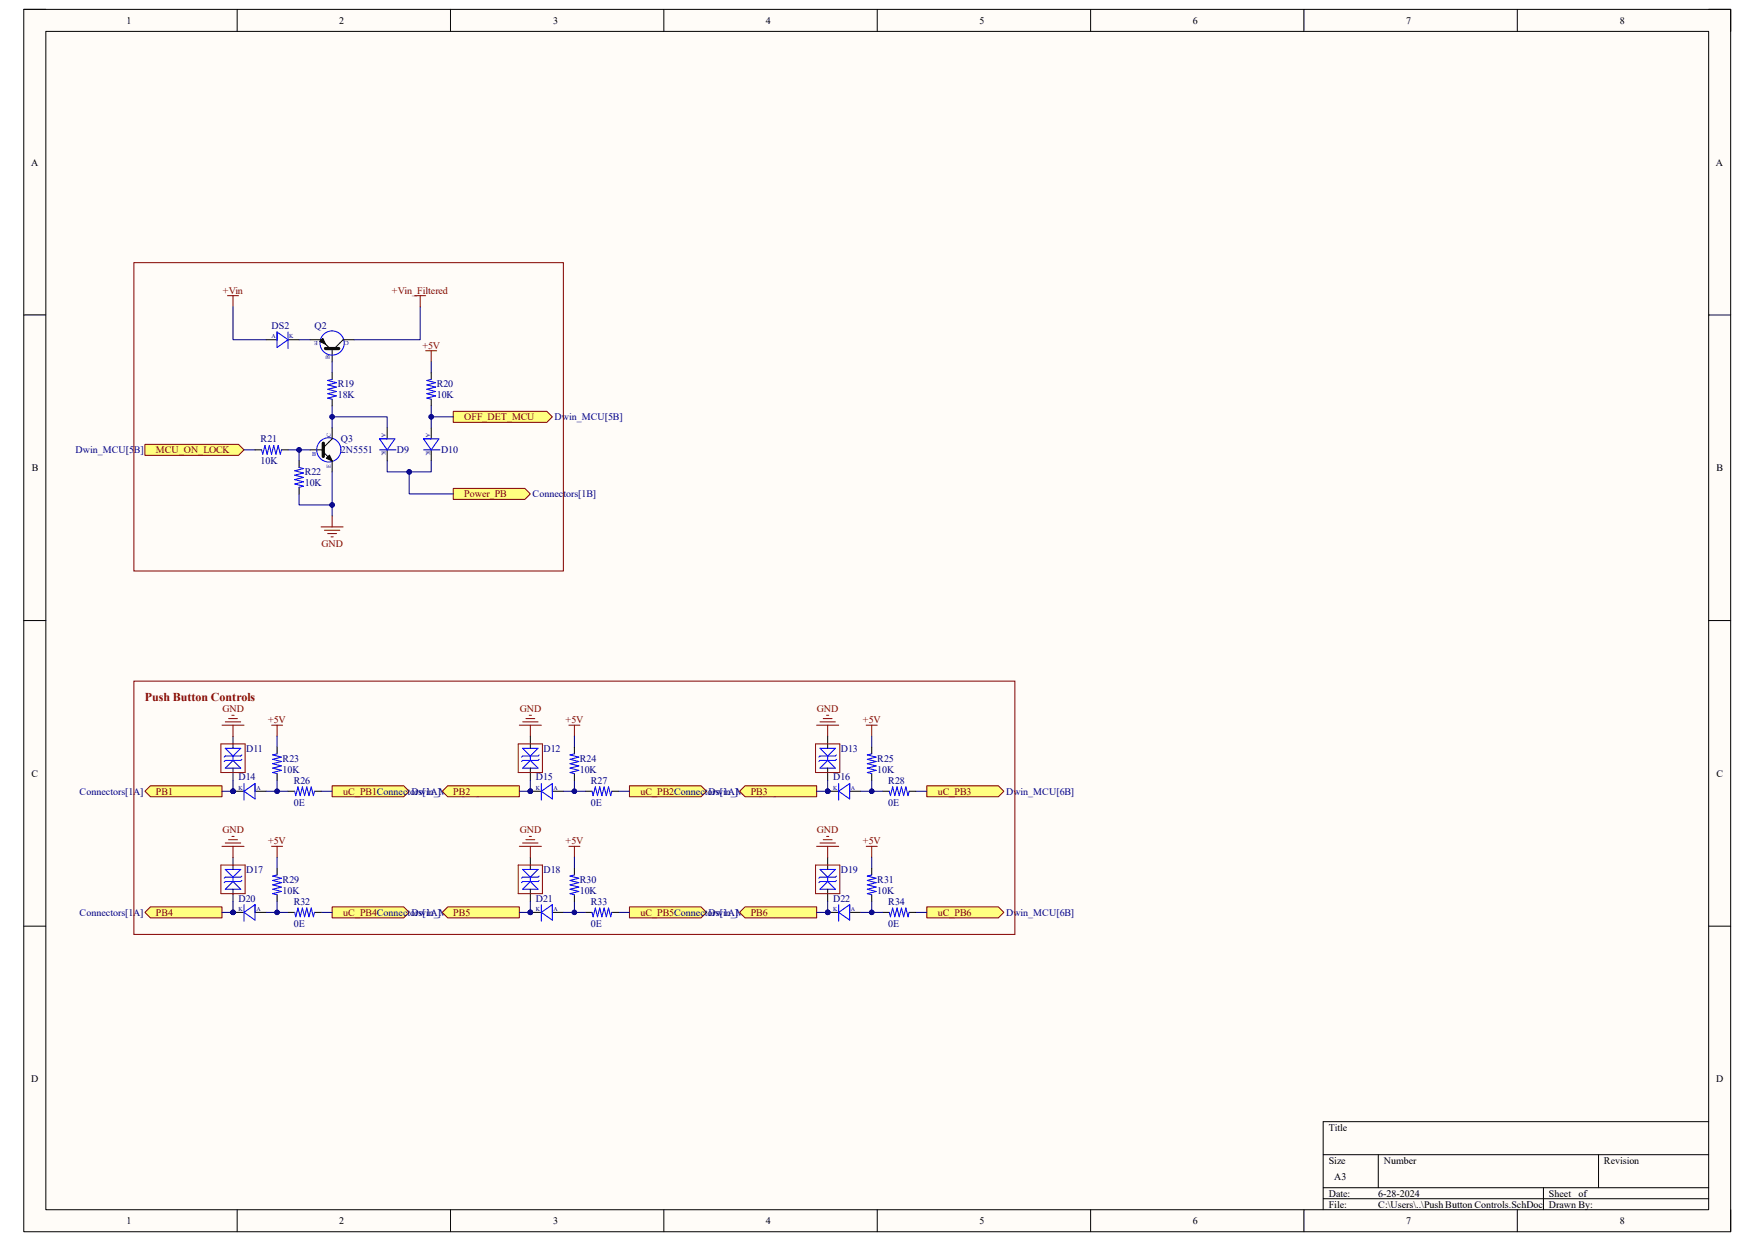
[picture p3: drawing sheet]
<svg xmlns="http://www.w3.org/2000/svg" width="297mm" height="210mm" viewBox="0 0 297 210" stroke-linecap="round" stroke-linejoin="round" font-family="sans-serif">
<path d="M4 1.6h288.9v206.8h-288.9z" fill-rule="evenodd" fill="#fffcf8"/>
<path d="M4 1.6h288.9v206.8h-288.9z" fill="none" stroke="#000" stroke-width=".17"/>
<path d="M7.8 5.3h281.4v199.4h-281.4z" fill-rule="evenodd" fill="#fffcf8"/>
<g fill="none" stroke="#000" stroke-width=".17">
<path d="M4 1.6h3.7M7.8 5.3h281.4v199.4h-281.4zM40.1 1.6v3.7M76.2 1.6v3.7M112.3 1.6v3.7M148.5 1.6v3.7M184.6 1.6v3.7M220.7 1.6v3.7M256.8 1.6v3.7M289.2 1.6h3.7v3.7M4 53.3h3.7M289.2 53.3h3.7"/>
<path d="M4 105h3.8M289.2 105h3.7M4 156.7h3.8M289.2 156.7h3.7M223.9 195.4h65.3M233.3 195.4v5.6M270.5 195.4v5.6M289.2 189.8h-65.3v14.9M40.1 204.7v3.7M76.2 204.7v3.7M112.4 204.7v3.7M148.5 204.7v3.7"/>
<path d="M184.6 204.7v3.7M220.7 204.7v3.7M223.9 201h65.3M223.9 202.9h65.3M256.8 204.7v3.7M261.2 201v3.7M292.9 204.7v3.7"/>
</g>
<path d="M46 122.7h1.8M46.9 122.7v1.9" fill="none" stroke="#800000" stroke-width=".17"/>
<circle cx="39.4" cy="133.9" r=".37" fill="#000080"/>
<circle cx="39.4" cy="133.9" r=".37" fill="none" stroke="#000080" stroke-width=".17"/>
<path d="M39.4 133.9h1.9M43.2 133.9h1.8" fill="none" stroke="#000" stroke-width=".17"/>
<circle cx="39.4" cy="133.9" r=".37" fill="#000080"/>
<circle cx="39.4" cy="133.9" r=".37" fill="none" stroke="#000080" stroke-width=".17"/>
<path d="M41.3 133.9l1.9-1.3v2.6zM41.3 132.6v2.8" fill="none" stroke="#00f" stroke-width=".17"/>
<path d="M25.5 133h12.1v1.8h-12.1l-1-.9z" fill-rule="evenodd" fill="#ffff80"/>
<path d="M25.5 133h12.1v1.8h-12.1l-1-.9z" fill="none" stroke="#800000" stroke-width=".17"/>
<path d="M56.2 133h12.1l1 .9-1 .9h-12.1z" fill-rule="evenodd" fill="#ffff80"/>
<path d="M56.2 133h12.1l1 .9-1 .9h-12.1zM96.3 122.7h1.8M97.2 122.7v1.9" fill="none" stroke="#800000" stroke-width=".17"/>
<circle cx="89.8" cy="133.9" r=".37" fill="#000080"/>
<circle cx="89.8" cy="133.9" r=".37" fill="none" stroke="#000080" stroke-width=".17"/>
<path d="M89.8 133.9h1.8M93.5 133.9h1.8" fill="none" stroke="#000" stroke-width=".17"/>
<circle cx="89.8" cy="133.9" r=".37" fill="#000080"/>
<circle cx="89.8" cy="133.9" r=".37" fill="none" stroke="#000080" stroke-width=".17"/>
<path d="M91.6 133.9l1.9-1.3v2.6zM91.6 132.6v2.8" fill="none" stroke="#00f" stroke-width=".17"/>
<path d="M75.8 133h12.1v1.8h-12.1l-1-.9z" fill-rule="evenodd" fill="#ffff80"/>
<path d="M75.8 133h12.1v1.8h-12.1l-1-.9z" fill="none" stroke="#800000" stroke-width=".17"/>
<path d="M106.5 133h12.1l1 .9-1 .9h-12.1z" fill-rule="evenodd" fill="#ffff80"/>
<path d="M106.5 133h12.1l1 .9-1 .9h-12.1zM146.6 122.7h1.9M147.5 122.7v1.9" fill="none" stroke="#800000" stroke-width=".17"/>
<circle cx="140.1" cy="133.9" r=".37" fill="#000080"/>
<circle cx="140.1" cy="133.9" r=".37" fill="none" stroke="#000080" stroke-width=".17"/>
<path d="M140.1 133.9h1.8M143.8 133.9h1.9" fill="none" stroke="#000" stroke-width=".17"/>
<circle cx="140.1" cy="133.9" r=".37" fill="#000080"/>
<circle cx="140.1" cy="133.9" r=".37" fill="none" stroke="#000080" stroke-width=".17"/>
<path d="M141.9 133.9l1.9-1.3v2.6zM141.9 132.6v2.8" fill="none" stroke="#00f" stroke-width=".17"/>
<path d="M126.1 133h12.1v1.8h-12.1l-.9-.9z" fill-rule="evenodd" fill="#ffff80"/>
<path d="M126.1 133h12.1v1.8h-12.1l-.9-.9z" fill="none" stroke="#800000" stroke-width=".17"/>
<path d="M156.8 133h12.2l.9 .9-.9 .9h-12.2z" fill-rule="evenodd" fill="#ffff80"/>
<path d="M156.8 133h12.2l.9 .9-.9 .9h-12.2zM46 143.2h1.8M46.9 143.2v1.9" fill="none" stroke="#800000" stroke-width=".17"/>
<circle cx="39.4" cy="154.4" r=".37" fill="#000080"/>
<circle cx="39.4" cy="154.4" r=".37" fill="none" stroke="#000080" stroke-width=".17"/>
<path d="M39.4 154.4h1.9M43.2 154.4h1.8" fill="none" stroke="#000" stroke-width=".17"/>
<circle cx="39.4" cy="154.4" r=".37" fill="#000080"/>
<circle cx="39.4" cy="154.4" r=".37" fill="none" stroke="#000080" stroke-width=".17"/>
<path d="M41.3 154.4l1.9-1.3v2.6zM41.3 153.1v2.8" fill="none" stroke="#00f" stroke-width=".17"/>
<path d="M25.5 153.5h12.1v1.8h-12.1l-1-.9z" fill-rule="evenodd" fill="#ffff80"/>
<path d="M25.5 153.5h12.1v1.8h-12.1l-1-.9z" fill="none" stroke="#800000" stroke-width=".17"/>
<path d="M56.2 153.5h12.1l1 .9-1 .9h-12.1z" fill-rule="evenodd" fill="#ffff80"/>
<path d="M56.2 153.5h12.1l1 .9-1 .9h-12.1zM96.3 143.2h1.8M97.2 143.2v1.9" fill="none" stroke="#800000" stroke-width=".17"/>
<circle cx="89.8" cy="154.4" r=".37" fill="#000080"/>
<circle cx="89.8" cy="154.4" r=".37" fill="none" stroke="#000080" stroke-width=".17"/>
<path d="M89.8 154.4h1.8M93.5 154.4h1.8" fill="none" stroke="#000" stroke-width=".17"/>
<circle cx="89.8" cy="154.4" r=".37" fill="#000080"/>
<circle cx="89.8" cy="154.4" r=".37" fill="none" stroke="#000080" stroke-width=".17"/>
<path d="M91.6 154.4l1.9-1.3v2.6zM91.6 153.1v2.8" fill="none" stroke="#00f" stroke-width=".17"/>
<path d="M75.8 153.5h12.1v1.8h-12.1l-1-.9z" fill-rule="evenodd" fill="#ffff80"/>
<path d="M75.8 153.5h12.1v1.8h-12.1l-1-.9z" fill="none" stroke="#800000" stroke-width=".17"/>
<path d="M106.5 153.5h12.1l1 .9-1 .9h-12.1z" fill-rule="evenodd" fill="#ffff80"/>
<path d="M106.5 153.5h12.1l1 .9-1 .9h-12.1zM146.6 143.2h1.9M147.5 143.2v1.9" fill="none" stroke="#800000" stroke-width=".17"/>
<circle cx="140.1" cy="154.4" r=".37" fill="#000080"/>
<circle cx="140.1" cy="154.4" r=".37" fill="none" stroke="#000080" stroke-width=".17"/>
<path d="M140.1 154.4h1.8M143.8 154.4h1.9" fill="none" stroke="#000" stroke-width=".17"/>
<circle cx="140.1" cy="154.4" r=".37" fill="#000080"/>
<circle cx="140.1" cy="154.4" r=".37" fill="none" stroke="#000080" stroke-width=".17"/>
<path d="M141.9 154.4l1.9-1.3v2.6zM141.9 153.1v2.8" fill="none" stroke="#00f" stroke-width=".17"/>
<path d="M126.1 153.5h12.1v1.8h-12.1l-.9-.9z" fill-rule="evenodd" fill="#ffff80"/>
<path d="M126.1 153.5h12.1v1.8h-12.1l-.9-.9z" fill="none" stroke="#800000" stroke-width=".17"/>
<path d="M156.8 153.5h12.2l.9 .9-.9 .9h-12.2z" fill-rule="evenodd" fill="#ffff80"/>
<path d="M38.5 50h1.9M39.4 50v1.9M72 59.4h1.9M73 59.4v1.8M54.3 89.2h3.8M54.9 89.7h2.6M55.5 90.3h1.5M56 90.9h.4M56.2 87.3v1.9M156.8 153.5h12.2l.9 .9-.9 .9h-12.2z" fill="none" stroke="#800000" stroke-width=".17"/>
<g fill="none" stroke="#000" stroke-width=".17">
<path d="M45 57.5h1.9M48.7 57.5h1.9M52.5 57.5h1.8l1.5 1.5M54.1 57.8l.5-.5 .5 1zM54.5 57.7l.4 .4M56.2 59.2v2M59.9 57.5h-1.8l-1.5 1.5M52.5 76.1h2M54.7 76.5l1.5 1.5v1.9M55.2 77.5l.6-.5 .4 1zM55.6 77.4l.4 .4M56.2 72.4v1.9l-1.5 1.5"/>
<path d="M65.5 72.4v1.9M65.5 76.1v1.9M73 72.4v1.9M73 76.1v1.9"/>
</g>
<path d="M55.1 59h2.2M54.7 75v2.2" fill="none" stroke="#000" stroke-width=".55"/>
<g fill="none" stroke="#00f" stroke-width=".17">
<path d="M46.9 56.2l1.8 1.3-1.8 1.3zM48.7 56.2v2.8M57.7 76.1a2.05 2.05 0 0 0-2.9-1.8 2.05 2.05 0 0 0-.5 3.4 2.05 2.05 0 0 0 3.3-1l.1-.6M64.2 74.3h2.6l-1.3 1.8zM64.2 76.1h2.8M71.7 74.3h2.6l-1.3 1.8zM71.7 76.1h2.8"/>
<circle cx="56.2" cy="58.1" r="2.05"/>
</g>
<path d="M54.1 57.8l.5-.5 .5 1zM55.2 77.5l.6-.5 .4 1z" fill="#000"/>
<path d="M24.5 75.2h15.9l.9 .9-.9 1h-15.9z" fill-rule="evenodd" fill="#ffff80"/>
<path d="M24.5 75.2h15.9l.9 .9-.9 1h-15.9z" fill="none" stroke="#800000" stroke-width=".17"/>
<path d="M76.7 69.6h15.8l1 .9-1 1h-15.8z" fill-rule="evenodd" fill="#ffff80"/>
<path d="M76.7 69.6h15.8l1 .9-1 1h-15.8z" fill="none" stroke="#800000" stroke-width=".17"/>
<path d="M76.7 82.7h12.1l1 .9-1 .9h-12.1z" fill-rule="evenodd" fill="#ffff80"/>
<path d="M76.7 82.7h12.1l1 .9-1 .9h-12.1z" fill="none" stroke="#800000" stroke-width=".17"/>
<path d="M46.9 132v1.9" fill="none" stroke="#000080" stroke-width=".17"/>
<circle cx="46.9" cy="133.9" r=".37" fill="#000080"/>
<g fill="none" stroke="#000080" stroke-width=".17">
<path d="M37.6 133.9h1.8M46.9 124.6v1.8M54.3 133.9h1.9"/>
<circle cx="46.9" cy="133.9" r=".37"/>
</g>
<circle cx="39.4" cy="133.9" r=".37" fill="#000080"/>
<g fill="none" stroke="#000080" stroke-width=".17">
<path d="M97.2 132v1.9"/>
<circle cx="39.4" cy="133.9" r=".37"/>
</g>
<circle cx="97.2" cy="133.9" r=".37" fill="#000080"/>
<g fill="none" stroke="#000080" stroke-width=".17">
<path d="M87.9 133.9h1.9M97.2 124.6v1.8M104.7 133.9h1.8"/>
<circle cx="97.2" cy="133.9" r=".37"/>
</g>
<circle cx="89.8" cy="133.9" r=".37" fill="#000080"/>
<g fill="none" stroke="#000080" stroke-width=".17">
<path d="M147.5 132v1.9"/>
<circle cx="89.8" cy="133.9" r=".37"/>
</g>
<circle cx="147.5" cy="133.9" r=".37" fill="#000080"/>
<g fill="none" stroke="#000080" stroke-width=".17">
<path d="M138.2 133.9h1.9M147.5 124.6v1.8M155 133.9h1.8"/>
<circle cx="147.5" cy="133.9" r=".37"/>
</g>
<circle cx="140.1" cy="133.9" r=".37" fill="#000080"/>
<g fill="none" stroke="#000080" stroke-width=".17">
<path d="M46.9 152.5v1.9"/>
<circle cx="140.1" cy="133.9" r=".37"/>
</g>
<circle cx="46.9" cy="154.4" r=".37" fill="#000080"/>
<g fill="none" stroke="#000080" stroke-width=".17">
<path d="M37.6 154.4h1.8M46.9 145.1v1.8M54.3 154.4h1.9"/>
<circle cx="46.9" cy="154.4" r=".37"/>
</g>
<circle cx="39.4" cy="154.4" r=".37" fill="#000080"/>
<g fill="none" stroke="#000080" stroke-width=".17">
<path d="M97.2 152.5v1.9"/>
<circle cx="39.4" cy="154.4" r=".37"/>
</g>
<circle cx="97.2" cy="154.4" r=".37" fill="#000080"/>
<g fill="none" stroke="#000080" stroke-width=".17">
<path d="M87.9 154.4h1.9M97.2 145.1v1.8M104.7 154.4h1.8"/>
<circle cx="97.2" cy="154.4" r=".37"/>
</g>
<circle cx="89.8" cy="154.4" r=".37" fill="#000080"/>
<g fill="none" stroke="#000080" stroke-width=".17">
<path d="M147.5 152.5v1.9"/>
<circle cx="89.8" cy="154.4" r=".37"/>
</g>
<circle cx="147.5" cy="154.4" r=".37" fill="#000080"/>
<g fill="none" stroke="#000080" stroke-width=".17">
<path d="M138.2 154.4h1.9M147.5 145.1v1.8M155 154.4h1.8"/>
<circle cx="147.5" cy="154.4" r=".37"/>
</g>
<circle cx="140.1" cy="154.4" r=".37" fill="#000080"/>
<g fill="none" stroke="#000080" stroke-width=".17">
<path d="M39.4 51.9v5.6h5.6M50.6 57.5h1.9M71.1 51.9v5.6h-11.2M50.6 76.1v1.9"/>
<circle cx="140.1" cy="154.4" r=".37"/>
</g>
<circle cx="50.6" cy="76.1" r=".37" fill="#000080"/>
<g fill="none" stroke="#000080" stroke-width=".17">
<path d="M56.2 70.5h9.3v1.9M56.2 61.2v1.9"/>
<circle cx="50.6" cy="76.1" r=".37"/>
</g>
<circle cx="56.2" cy="70.5" r=".37" fill="#000080"/>
<g fill="none" stroke="#000080" stroke-width=".17">
<path d="M56.2 79.9v5.5h-5.6v-1.8"/>
<circle cx="56.2" cy="70.5" r=".37"/>
</g>
<circle cx="56.2" cy="85.4" r=".37" fill="#000080"/>
<g fill="none" stroke="#000080" stroke-width=".17">
<path d="M56.2 85.4v1.9"/>
<circle cx="56.2" cy="85.4" r=".37"/>
</g>
<circle cx="56.2" cy="85.4" r=".37" fill="#000080"/>
<g fill="none" stroke="#000080" stroke-width=".17">
<path d="M41.3 76.1h1.9M69.3 79.9v3.7h7.4"/>
<circle cx="56.2" cy="85.4" r=".37"/>
</g>
<circle cx="69.3" cy="79.9" r=".37" fill="#000080"/>
<g fill="none" stroke="#000080" stroke-width=".17">
<path d="M73 70.5h3.7"/>
<circle cx="69.3" cy="79.9" r=".37"/>
</g>
<circle cx="73" cy="70.5" r=".37" fill="#000080"/>
<g fill="none" stroke="#000080" stroke-width=".17">
<path d="M73 61.2v1.9M39.4 152.5v1.9"/>
<circle cx="73" cy="70.5" r=".37"/>
</g>
<g fill="none" stroke="#800000" stroke-width=".17">
<path d="M22.7 44.4h72.6v52.2h-72.6zM70.2 50h1.8M71.1 50v1.9M22.7 115.3h149.1v42.8h-149.1zM37.6 122.7h3.7M38.1 122.2h2.6M38.7 121.6h1.5M39.2 121h.4M39.4 122.7v1.9M87.9 122.7h3.7M88.5 122.2h2.6M89 121.6h1.5"/>
<path d="M89.6 121h.3M89.8 122.7v1.9M138.2 122.7h3.7M138.8 122.2h2.6M139.3 121.6h1.5M139.9 121h.4M140.1 122.7v1.9M37.6 143.2h3.7M38.1 142.7h2.6M38.7 142.1h1.5M39.2 141.5h.4M39.4 143.2v1.9"/>
<path d="M87.9 143.2h3.7M88.5 142.7h2.6M89 142.1h1.5M89.6 141.5h.3M89.8 143.2v1.9M138.2 143.2h3.7M138.8 142.7h2.6M139.3 142.1h1.5M139.9 141.5h.4M140.1 143.2v1.9"/>
</g>
<g fill="none" stroke="#000" stroke-width=".17">
<path d="M73 63.1v1.1M73 67.6v1.1M39.4 124.6v2M39.4 130v2M46.9 126.4v1.2M46.9 130.9v1.1M48.8 133.9h1.1M53.2 133.9h1.1M89.8 124.6v2M89.8 130v2M97.2 126.4v1.2M97.2 130.9v1.1"/>
<path d="M99.1 133.9h1.1M103.5 133.9h1.2M140.1 124.6v2M140.1 130v2M147.5 126.4v1.2M147.5 130.9v1.1M149.4 133.9h1.1M153.9 133.9h1.1M39.4 145.1v2M39.4 150.5v2M46.9 146.9v1.2M46.9 151.4v1.1"/>
<path d="M48.8 154.4h1.1M53.2 154.4h1.1M89.8 145.1v2M89.8 150.5v2M97.2 146.9v1.2M97.2 151.4v1.1M99.1 154.4h1.1M103.5 154.4h1.2M140.1 145.1v2M140.1 150.5v2M147.5 146.9v1.2M147.5 151.4v1.1"/>
<path d="M149.4 154.4h1.1M153.9 154.4h1.1"/>
</g>
<g fill="none" stroke="#00f" stroke-width=".17">
<path d="M73 64.2l-.8 .2 1.5 .4-1.5 .3 1.5 .4-1.5 .4 1.5 .4-1.5 .3 1.5 .4-1.5 .4 .8 .2M38.1 130l1.3-1.3 1.3 1.3zM38.1 126.6h2.6l-1.3 1.3zM39.4 127.9v.8M40.9 128.5l-.2 .2h-2.6l-.2 .2M40.9 127.8l-.2 .1h-2.6l-.2 .2M46.9 127.6l-.8 .2 1.5 .3-1.5 .4 1.5 .4-1.5 .3 1.5 .4-1.5 .4 1.5 .4-1.5 .3 .8 .2M49.9 133.9l.2 .8 .3-1.5 .4 1.5 .4-1.5 .3 1.5 .4-1.5 .4 1.5 .4-1.5 .3 1.5 .2-.8M88.5 130l1.3-1.3 1.3 1.3zM88.5 126.6h2.6l-1.3 1.3zM89.8 127.9v.8M91.2 128.5l-.1 .2h-2.6l-.2 .2"/>
<path d="M91.2 127.8l-.1 .1h-2.6l-.2 .2M97.2 127.6l-.7 .2 1.5 .3-1.5 .4 1.5 .4-1.5 .3 1.5 .4-1.5 .4 1.5 .4-1.5 .3 .7 .2M100.2 133.9l.2 .8 .3-1.5 .4 1.5 .4-1.5 .4 1.5 .3-1.5 .4 1.5 .4-1.5 .4 1.5 .1-.8M138.8 130l1.3-1.3 1.3 1.3zM138.8 126.6h2.6l-1.3 1.3zM140.1 127.9v.8M141.6 128.5l-.2 .2h-2.6l-.2 .2M141.6 127.8l-.2 .1h-2.6l-.2 .2M147.5 127.6l-.7 .2 1.5 .3-1.5 .4 1.5 .4-1.5 .3 1.5 .4-1.5 .4 1.5 .4-1.5 .3 .7 .2M150.5 133.9l.2 .8 .4-1.5 .3 1.5 .4-1.5 .4 1.5 .4-1.5 .3 1.5 .4-1.5 .4 1.5 .2-.8M38.1 150.5l1.3-1.3 1.3 1.3zM38.1 147.1h2.6l-1.3 1.3z"/>
<path d="M39.4 148.4v.8M40.9 149l-.2 .2h-2.6l-.2 .2M40.9 148.3l-.2 .1h-2.6l-.2 .2M46.9 148.1l-.8 .2 1.5 .3-1.5 .4 1.5 .4-1.5 .3 1.5 .4-1.5 .4 1.5 .4-1.5 .3 .8 .2M49.9 154.4l.2 .8 .3-1.5 .4 1.5 .4-1.5 .3 1.5 .4-1.5 .4 1.5 .4-1.5 .3 1.5 .2-.8M88.5 147.1h2.6l-1.3 1.3zM89.8 149.2l1.3 1.3h-2.6zM89.8 148.4v.8M91.2 149l-.1 .2h-2.6l-.2 .2M91.2 148.3l-.1 .1h-2.6l-.2 .2M97.2 148.1l-.7 .2 1.5 .3-1.5 .4 1.5 .4-1.5 .3 1.5 .4-1.5 .4 1.5 .4-1.5 .3 .7 .2M100.2 154.4l.2 .8 .3-1.5 .4 1.5 .4-1.5 .4 1.5 .3-1.5 .4 1.5 .4-1.5 .4 1.5 .1-.8"/>
<path d="M138.8 150.5l1.3-1.3 1.3 1.3zM138.8 147.1h2.6l-1.3 1.3zM140.1 148.4v.8M141.6 149l-.2 .2h-2.6l-.2 .2M141.6 148.3l-.2 .1h-2.6l-.2 .2M147.5 148.1l-.7 .2 1.5 .3-1.5 .4 1.5 .4-1.5 .3 1.5 .4-1.5 .4 1.5 .4-1.5 .3 .7 .2M150.5 154.4l.2 .8 .4-1.5 .3 1.5 .4-1.5 .4 1.5 .4-1.5 .3 1.5 .4-1.5 .4 1.5 .2-.8"/>
</g>
<path d="M37.4 125.9h4.1v4.8h-4.1zM87.7 125.9h4.1v4.8h-4.1zM138 125.9h4.1v4.8h-4.1zM37.4 146.4h4.1v4.8h-4.1zM87.7 146.4h4.1v4.8h-4.1zM138 146.4h4.1v4.8h-4.1z" fill="none" stroke="#980000" stroke-width=".17"/>
<circle cx="39.4" cy="154.4" r=".37" fill="#000080"/>
<g fill="none" stroke="#000080" stroke-width=".17">
<path d="M39.4 132v1.9"/>
<circle cx="39.4" cy="154.4" r=".37"/>
</g>
<circle cx="39.4" cy="133.9" r=".37" fill="#000080"/>
<g fill="none" stroke="#000080" stroke-width=".17">
<path d="M89.8 132v1.9"/>
<circle cx="39.4" cy="133.9" r=".37"/>
</g>
<circle cx="89.8" cy="133.9" r=".37" fill="#000080"/>
<g fill="none" stroke="#000080" stroke-width=".17">
<path d="M89.8 152.5v1.9"/>
<circle cx="89.8" cy="133.9" r=".37"/>
</g>
<circle cx="89.8" cy="154.4" r=".37" fill="#000080"/>
<g fill="none" stroke="#000080" stroke-width=".17">
<path d="M140.1 152.5v1.9"/>
<circle cx="89.8" cy="154.4" r=".37"/>
</g>
<circle cx="140.1" cy="154.4" r=".37" fill="#000080"/>
<g fill="none" stroke="#000080" stroke-width=".17">
<path d="M140.1 132v1.9"/>
<circle cx="140.1" cy="154.4" r=".37"/>
</g>
<circle cx="140.1" cy="133.9" r=".37" fill="#000080"/>
<g fill="none" stroke="#000080" stroke-width=".17">
<path d="M45 154.4h3.8"/>
<circle cx="140.1" cy="133.9" r=".37"/>
</g>
<circle cx="46.9" cy="154.4" r=".37" fill="#000080"/>
<g fill="none" stroke="#000080" stroke-width=".17">
<path d="M45 133.9h3.8"/>
<circle cx="46.9" cy="154.4" r=".37"/>
</g>
<circle cx="46.9" cy="133.9" r=".37" fill="#000080"/>
<g fill="none" stroke="#000080" stroke-width=".17">
<path d="M95.3 154.4h3.8"/>
<circle cx="46.9" cy="133.9" r=".37"/>
</g>
<circle cx="97.2" cy="154.4" r=".37" fill="#000080"/>
<g fill="none" stroke="#000080" stroke-width=".17">
<path d="M95.3 133.9h3.8"/>
<circle cx="97.2" cy="154.4" r=".37"/>
</g>
<circle cx="97.2" cy="133.9" r=".37" fill="#000080"/>
<g fill="none" stroke="#000080" stroke-width=".17">
<path d="M145.7 154.4h3.7"/>
<circle cx="97.2" cy="133.9" r=".37"/>
</g>
<circle cx="147.5" cy="154.4" r=".37" fill="#000080"/>
<g fill="none" stroke="#000080" stroke-width=".17">
<path d="M145.7 133.9h3.7"/>
<circle cx="147.5" cy="154.4" r=".37"/>
</g>
<circle cx="147.5" cy="133.9" r=".37" fill="#000080"/>
<g fill="none" stroke="#000080" stroke-width=".17">
<path d="M48.7 76.1h3.8"/>
<circle cx="147.5" cy="133.9" r=".37"/>
</g>
<circle cx="50.6" cy="76.1" r=".37" fill="#000080"/>
<g fill="none" stroke="#000080" stroke-width=".17">
<path d="M65.5 78v1.9h7.5v-1.9"/>
<circle cx="50.6" cy="76.1" r=".37"/>
</g>
<circle cx="69.3" cy="79.9" r=".37" fill="#000080"/>
<g fill="none" stroke="#000080" stroke-width=".17">
<path d="M73 68.7v3.7"/>
<circle cx="69.3" cy="79.9" r=".37"/>
</g>
<circle cx="73" cy="70.5" r=".37" fill="#000080"/>
<g fill="none" stroke="#000080" stroke-width=".17">
<path d="M56.2 68.7v3.7"/>
<circle cx="73" cy="70.5" r=".37"/>
</g>
<circle cx="56.2" cy="70.5" r=".37" fill="#000080"/>
<circle cx="56.2" cy="70.5" r=".37" fill="none" stroke="#000080" stroke-width=".17"/>
<path d="M43.2 76.1h1.1M47.6 76.1h1.1M50.6 78v1.1M56.2 63.1v1.1M56.2 67.6v1.1M50.6 82.5v1.1" fill="none" stroke="#000" stroke-width=".17"/>
<path d="M44.3 76.1l.2 .8 .3-1.5 .4 1.5 .4-1.5 .4 1.5 .3-1.5 .4 1.5 .4-1.5 .3 1.5 .2-.8M50.6 79.1l.8 .2-1.5 .4 1.5 .3-1.5 .4 1.5 .4-1.5 .4 1.5 .3-1.5 .4 1.5 .4-.8 .2M56.2 64.2l-.7 .2 1.5 .4-1.5 .3 1.5 .4-1.5 .4 1.5 .4-1.5 .3 1.5 .4-1.5 .4 .7 .2" fill="none" stroke="#00f" stroke-width=".17"/>
<text font-size="2" fill="#980000" x="24.5" y="118.6">Push Button Controls</text>
<g font-size="1.7">
<text x="21.4" y="4">1</text>
<text x="57.4" y="4">2</text>
<text x="93.6" y="4">3</text>
<text x="129.6" y="4">4</text>
<text x="165.8" y="4">5</text>
<text x="201.8" y="4">6</text>
<text x="238" y="4">7</text>
<text x="274.1" y="4">8</text>
<text x="5.3" y="28">A</text>
<text x="290.4" y="28">A</text>
<text x="5.4" y="79.8">B</text>
<text x="290.5" y="79.8">B</text>
<text x="5.3" y="131.4">C</text>
<text x="290.5" y="131.4">C</text>
<text x="5.3" y="183.2">D</text>
<text x="290.4" y="183.2">D</text>
<text x="224.9" y="191.3">Title</text>
<text x="224.9" y="196.9">Size</text>
<text x="234.2" y="196.9">Number</text>
<text x="271.4" y="196.9">Revision</text>
<text x="224.9" y="202.5">Date:</text>
<text x="225.8" y="199.7">A3</text>
<text x="233.3" y="202.5">6-28-2024</text>
<text x="262.1" y="202.5">Sheet</text>
<text x="267.2" y="202.5">of</text>
<text x="21.4" y="207.2">1</text>
<text x="57.4" y="207.2">2</text>
<text x="93.6" y="207.2">3</text>
<text x="129.6" y="207.2">4</text>
<text x="165.8" y="207.2">5</text>
<text x="201.8" y="207.2">6</text>
<text x="224.9" y="204.4">File:</text>
<text x="233.3" y="204.4">C:\Users\..\Push Button Controls.SchDoc Drawn By:</text>
<text x="238" y="207.2">7</text>
<text x="274.1" y="207.2">8</text>
</g>
<g font-size="1.7" fill="#800000">
<text x="37.7" y="49.7">+Vin</text>
<text x="66.3" y="49.7">+Vin_Filtered</text>
<text x="71.5" y="59">+5V</text>
<text x="78.6" y="71.1">OFF_DET_MCU</text>
<text x="26.4" y="76.7">MCU_ON_LOCK</text>
<text x="78.6" y="84.2">Power_PB</text>
<text x="54.4" y="92.5">GND</text>
<text x="37.6" y="120.5">GND</text>
<text x="45.4" y="122.4">+5V</text>
<text x="88" y="120.5">GND</text>
<text x="95.7" y="122.4">+5V</text>
<text x="138.3" y="120.5">GND</text>
<text x="146" y="122.4">+5V</text>
<text x="26.4" y="134.5">PB1</text>
<text x="58.1" y="134.5">uC_PB1Connectors[1A]</text>
<text x="76.7" y="134.5">PB2</text>
<text x="108.4" y="134.5">uC_PB2Connectors[1A]</text>
<text x="127" y="134.5">PB3</text>
<text x="158.7" y="134.5">uC_PB3</text>
<text x="37.6" y="141">GND</text>
<text x="45.4" y="142.9">+5V</text>
<text x="88" y="141">GND</text>
<text x="95.7" y="142.9">+5V</text>
<text x="138.3" y="141">GND</text>
<text x="146" y="142.9">+5V</text>
<text x="26.4" y="155">PB4</text>
<text x="58.1" y="155">uC_PB4Connectors[1A]</text>
<text x="76.7" y="155">PB5</text>
<text x="108.4" y="155">uC_PB5Connectors[1A]</text>
<text x="127" y="155">PB6</text>
<text x="158.7" y="155">uC_PB6</text>
</g>
<g font-size="1.7" fill="#000080">
<text x="46" y="55.7">DS2</text>
<text x="53.2" y="55.7">Q2</text>
<text x="57.1" y="65.5">R19</text>
<text x="73.9" y="65.5">R20</text>
<text x="57.1" y="67.4">18K</text>
<text x="73.9" y="67.4">10K</text>
<text x="93.9" y="71.1">Dwin_MCU[5B]</text>
<text x="12.8" y="76.7">Dwin_MCU[5B]</text>
<text x="44.1" y="74.8">R21</text>
<text x="57.7" y="74.8">Q3</text>
<text x="57.7" y="76.6">2N5551</text>
<text x="67.2" y="76.7">D9</text>
<text x="74.6" y="76.7">D10</text>
<text x="44.1" y="78.6">10K</text>
<text x="51.6" y="80.4">R22</text>
<text x="51.6" y="82.3">10K</text>
<text x="90.1" y="84.2">Connectors[1B]</text>
<text x="41.7" y="127.2">D11</text>
<text x="47.8" y="128.9">R23</text>
<text x="47.8" y="130.8">10K</text>
<text x="92" y="127.2">D12</text>
<text x="98.1" y="128.9">R24</text>
<text x="98.1" y="130.8">10K</text>
<text x="142.3" y="127.2">D13</text>
<text x="148.5" y="128.9">R25</text>
<text x="148.5" y="130.8">10K</text>
<text x="13.5" y="134.5">Connectors[1A]</text>
<text x="40.4" y="132.1">D14</text>
<text x="49.7" y="132.6">R26</text>
<text x="49.7" y="136.4">0E</text>
<text x="69.6" y="134.5">Dwin_MCU[6B]</text>
<text x="90.7" y="132.1">D15</text>
<text x="100" y="132.6">R27</text>
<text x="100" y="136.4">0E</text>
<text x="119.9" y="134.5">Dwin_MCU[6B]</text>
<text x="141" y="132.1">D16</text>
<text x="150.3" y="132.6">R28</text>
<text x="150.3" y="136.4">0E</text>
<text x="170.3" y="134.5">Dwin_MCU[6B]</text>
<text x="41.7" y="147.7">D17</text>
<text x="47.8" y="149.4">R29</text>
<text x="92" y="147.7">D18</text>
<text x="98.1" y="149.4">R30</text>
<text x="142.3" y="147.7">D19</text>
<text x="148.5" y="149.4">R31</text>
<text x="13.5" y="155">Connectors[1A]</text>
<text x="40.4" y="152.6">D20</text>
<text x="47.8" y="151.3">10K</text>
<text x="49.7" y="153.1">R32</text>
<text x="69.6" y="155">Dwin_MCU[6B]</text>
<text x="90.7" y="152.6">D21</text>
<text x="98.1" y="151.3">10K</text>
<text x="100" y="153.1">R33</text>
<text x="119.9" y="155">Dwin_MCU[6B]</text>
<text x="141" y="152.6">D22</text>
<text x="148.5" y="151.3">10K</text>
<text x="150.3" y="153.1">R34</text>
<text x="170.3" y="155">Dwin_MCU[6B]</text>
<text x="49.7" y="156.8">0E</text>
<text x="100" y="156.8">0E</text>
<text x="150.3" y="156.8">0E</text>
</g>
<g font-size="1" fill="#000080">
<text x="46" y="57.3">A</text>
<text x="48.9" y="57.3">K</text>
<text x="53.8" y="57.7" transform="rotate(-180 53.8 57.7)">E</text>
<text x="59.1" y="57.7" transform="rotate(-180 59.1 57.7)">C</text>
<text x="55.8" y="60.8" transform="rotate(-90 55.8 60.8)">B</text>
<text x="52.8" y="77.2">B</text>
<text x="56" y="73.9" transform="rotate(-90 56 73.9)">C</text>
<text x="64.6" y="73.3" transform="rotate(90 64.6 73.3)">A</text>
<text x="64.6" y="76.3" transform="rotate(90 64.6 76.3)">K</text>
<text x="72.1" y="73.3" transform="rotate(90 72.1 73.3)">A</text>
<text x="72.1" y="76.3" transform="rotate(90 72.1 76.3)">K</text>
<text x="56" y="79.1" transform="rotate(-90 56 79.1)">E</text>
<text x="40.4" y="133.7">K</text>
<text x="43.4" y="133.7">A</text>
<text x="90.7" y="133.7">K</text>
<text x="93.7" y="133.7">A</text>
<text x="141" y="133.7">K</text>
<text x="144" y="133.7">A</text>
<text x="40.4" y="154.2">K</text>
<text x="43.4" y="154.2">A</text>
<text x="90.7" y="154.2">K</text>
<text x="93.7" y="154.2">A</text>
<text x="141" y="154.2">K</text>
<text x="144" y="154.2">A</text>
</g>
</svg>
